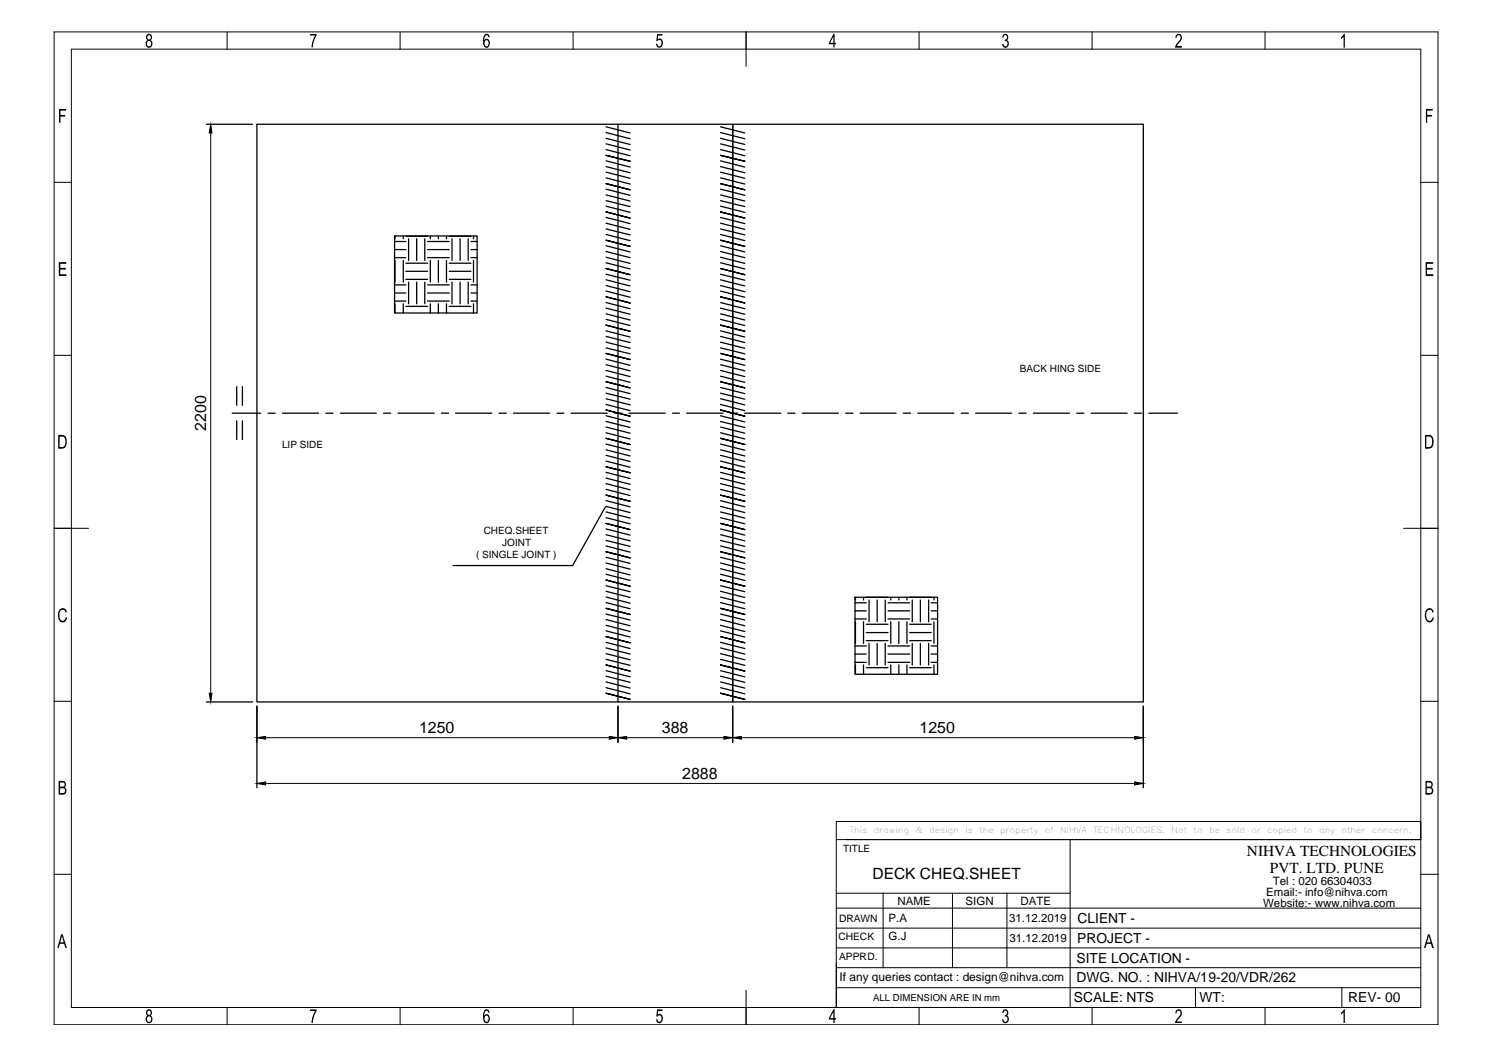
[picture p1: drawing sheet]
<svg xmlns="http://www.w3.org/2000/svg" width="297mm" height="210mm" viewBox="0 0 297 210" stroke-linecap="round" stroke-linejoin="round" font-family="sans-serif">
<!-- layer: 0 -->
<g fill="none" stroke="#000" stroke-width=".25">
<path d="M41 24.7h9.3M51.1 24.7h176.4v115h-176.4zM120.6 25.2l4.8 1.3M120.6 26.4l4.8 1.2M120.6 27.5l4.8 1.2M120.6 28.6l4.8 1.2M120.6 29.8l4.8 1.2M120.6 32l4.8 1.2M120.6 33.1l4.8 1.3M120.6 34.2l4.8 1.3M120.6 35.4l4.8 1.2M120.6 37.6l4.8 1.3"/>
<path d="M120.6 38.8l4.8 1.2M120.6 39.9l4.8 1.2M123 24.7v115M125.4 32.1l-4.8-1.2 4.8 1.2M125.4 37.8l-4.8-1.3 4.8 1.3M143.4 25.2l4.8 1.3M143.4 26.4l4.8 1.2M143.4 27.5l4.8 1.2M143.4 28.6l4.8 1.2M143.4 29.8l4.8 1.2M143.4 32l4.8 1.2M143.4 33.1l4.8 1.3"/>
<path d="M143.4 34.2l4.8 1.3M143.4 35.4l4.8 1.2M143.4 37.6l4.8 1.3M143.4 38.8l4.8 1.2M143.4 39.9l4.8 1.2M145.8 24.7v115v-115M148.2 32.1l-4.8-1.2 4.8 1.2M148.2 37.8l-4.8-1.3 4.8 1.3M78.5 46.9h16.4v15.4h-16.4zM78.5 51.3h2.2M78.5 59.9h2.2M78.5 49.7h2.2"/>
<path d="M78.5 58.3h2.2M78.5 48h2.2M78.5 56.7h2.2M78.6 46.9v.6M78.6 51.8v4.3M80.2 46.9v.6M80.2 51.8v4.3M80.7 47h4.4M80.7 55.6h4.4M80.7 54h4.4M80.7 52.4h4.4M81.3 47.5v4.3"/>
<path d="M81.3 56.1v4.4M82.9 47.5v4.3M82.9 56.1v4.4M84.5 47.5v4.3M84.5 56.1v4.4M85.1 51.3h4.3M85.1 59.9h4.3M85.1 49.7h4.3M85.1 58.3h4.3M85.1 48h4.3M85.1 56.7h4.3M85.6 46.9v.6"/>
<path d="M85.6 51.8v4.3M87.2 46.9v.6M87.2 51.8v4.3M88.8 46.9v.6M88.8 51.8v4.3M89.4 47h4.3M89.4 55.6h4.3M89.4 54h4.3M89.4 52.4h4.3M89.9 47.5v4.3M89.9 56.1v4.4M91.5 47.5v4.3"/>
<path d="M91.5 56.1v4.4M93.1 47.5v4.3M93.1 56.1v4.4M93.7 51.3h1.2M93.7 59.9h1.2M93.7 49.7h1.2M93.7 58.3h1.2M93.7 48h1.2M93.7 56.7h1.2M94.2 46.9v.6M94.2 51.8v4.3M120.6 41l4.8 1.2"/>
<path d="M120.6 43.3l4.8 1.2M120.6 44.4l4.8 1.2M120.6 45.6l4.8 1.1M120.6 46.7l4.8 1.2M120.6 48.9l4.8 1.2M120.6 50l4.8 1.3M120.6 51.2l4.8 1.2M120.6 52.3l4.8 1.2M120.6 54.6l4.8 1.2M120.6 55.7l4.8 1.2M120.6 56.8l4.8 1.2M120.6 57.9l4.8 1.2"/>
<path d="M125.4 43.4l-4.8-1.2 4.8 1.2M125.4 49l-4.8-1.2 4.8 1.2M125.4 54.7l-4.8-1.3 4.8 1.3M143.4 41l4.8 1.2M143.4 43.3l4.8 1.2M143.4 44.4l4.8 1.2M143.4 45.6l4.8 1.1M143.4 46.7l4.8 1.2M143.4 48.9l4.8 1.2M143.4 50l4.8 1.3M143.4 51.2l4.8 1.2M143.4 52.3l4.8 1.2"/>
<path d="M143.4 54.6l4.8 1.2M143.4 55.7l4.8 1.2M143.4 56.8l4.8 1.2M143.4 57.9l4.8 1.2M148.2 43.4l-4.8-1.2 4.8 1.2M148.2 49l-4.8-1.2 4.8 1.2M148.2 54.7l-4.8-1.3 4.8 1.3M47.1 76.9v3.7M48.2 76.9v3.7M78.6 60.5v1.8M80.2 60.5v1.8M80.7 61h4.4"/>
<path d="M85.6 60.5v1.8M87.2 60.5v1.8M88.8 60.5v1.8M89.4 61h4.3M94.2 60.5v1.8M120.6 60.2l4.8 1.2M120.6 61.3l4.8 1.2M120.6 62.4l4.8 1.3M120.6 63.5l4.8 1.3M120.6 65.8l4.8 1.3M120.6 66.9l4.8 1.3M120.6 68.1l4.8 1.2"/>
<path d="M120.6 69.2l4.8 1.2M120.6 71.5l4.8 1.2M120.6 72.6l4.8 1.2M120.6 73.7l4.8 1.2M120.6 74.8l4.8 1.3M120.6 77.1l4.8 1.2M120.6 78.2l4.8 1.2M120.6 79.3l4.8 1.3M125.4 60.3l-4.8-1.2 4.8 1.2M125.4 65.9l-4.8-1.2 4.8 1.2M125.4 71.5l-4.8-1.2 4.8 1.2M125.4 77.2l-4.8-1.3 4.8 1.3"/>
<path d="M143.4 60.2l4.8 1.2M143.4 61.3l4.8 1.2M143.4 62.4l4.8 1.3M143.4 63.5l4.8 1.3M143.4 65.8l4.8 1.3M143.4 66.9l4.8 1.3M143.4 68.1l4.8 1.2M143.4 69.2l4.8 1.2M143.4 71.5l4.8 1.2M143.4 72.6l4.8 1.2M143.4 73.7l4.8 1.2M143.4 74.8l4.8 1.3"/>
<path d="M143.4 77.1l4.8 1.2M143.4 78.2l4.8 1.2M143.4 79.3l4.8 1.3M148.2 60.3l-4.8-1.2 4.8 1.2M148.2 65.9l-4.8-1.2 4.8 1.2M148.2 71.5l-4.8-1.2 4.8 1.2M148.2 77.2l-4.8-1.3 4.8 1.3M46.2 82.2h5.7M47.1 83.7v3.8M48.2 83.7v3.8M53.3 82.2h1.5M56.2 82.2h7.2"/>
<path d="M64.8 82.2h1.5M67.7 82.2h7.2M76.3 82.2h1.4M79.2 82.2h7.2M87.8 82.2h1.5M90.6 82.2h7.2M99.3 82.2h1.4M102.2 82.2h7.2M110.8 82.2h1.4M113.6 82.2h7.2M120.6 80.5l4.8 1.2M120.6 82.7l4.8 1.2"/>
<path d="M120.6 83.9l4.8 1.1M120.6 85l4.8 1.2M120.6 86.1l4.8 1.2M120.6 88.3l4.8 1.3M120.6 89.5l4.8 1.2M120.6 90.6l4.8 1.2M120.6 91.7l4.8 1.3M120.6 94l4.8 1.2M120.6 95.1l4.8 1.3M120.6 96.2l4.8 1.3M120.6 97.4l4.8 1.2M120.6 99.6l4.8 1.2"/>
<path d="M122.3 82.2h1.4M125.2 82.2h7.1M125.4 82.8l-4.8-1.2 4.8 1.2M125.4 88.4l-4.8-1.2 4.8 1.2M125.4 94.1l-4.8-1.2 4.8 1.2M125.4 99.7l-4.8-1.2 4.8 1.2M133.8 82.2h1.4M136.6 82.2h7.2M143.4 80.5l4.8 1.2M143.4 82.7l4.8 1.2M143.4 83.9l4.8 1.1M143.4 85l4.8 1.2"/>
<path d="M143.4 86.1l4.8 1.2M143.4 88.3l4.8 1.3M143.4 89.5l4.8 1.2M143.4 90.6l4.8 1.2M143.4 91.7l4.8 1.3M143.4 94l4.8 1.2M143.4 95.1l4.8 1.3M143.4 96.2l4.8 1.3M143.4 97.4l4.8 1.2M143.4 99.6l4.8 1.2M145.3 82.2h1.4M148.1 82.2h7.2"/>
<path d="M148.2 82.8l-4.8-1.2 4.8 1.2M148.2 88.4l-4.8-1.2 4.8 1.2M148.2 94.1l-4.8-1.2 4.8 1.2M148.2 99.7l-4.8-1.2 4.8 1.2M156.7 82.2h1.5M159.6 82.2h7.2M168.2 82.2h1.5M171.1 82.2h7.2M179.7 82.2h1.5M182.6 82.2h7.2M191.2 82.2h1.5M194.1 82.2h7.2"/>
<path d="M202.7 82.2h1.4M205.6 82.2h7.2M214.2 82.2h1.5M217.1 82.2h7.2M225.7 82.2h1.4M228.6 82.2h5.6M120.5 100.8l-6.6 11.7h-23.8M120.6 100.8l4.8 1.2M120.6 101.9l4.8 1.2M120.6 103l4.8 1.2M120.6 105.2l4.8 1.3M120.6 106.4l4.8 1.2"/>
<path d="M120.6 107.5l4.8 1.2M120.6 108.6l4.8 1.3M120.6 110.9l4.8 1.2M120.6 112l4.8 1.2M120.6 113.2l4.8 1.2M120.6 114.3l4.8 1.2M120.6 116.5l4.8 1.2M120.6 117.6l4.8 1.3M120.6 118.8l4.8 1.2M120.6 119.9l4.8 1.2M125.4 105.4l-4.8-1.3 4.8 1.3M125.4 111l-4.8-1.2 4.8 1.2"/>
<path d="M125.4 116.6l-4.8-1.2 4.8 1.2M143.4 100.8l4.8 1.2M143.4 101.9l4.8 1.2M143.4 103l4.8 1.2M143.4 105.2l4.8 1.3M143.4 106.4l4.8 1.2M143.4 107.5l4.8 1.2M143.4 108.6l4.8 1.3M143.4 110.9l4.8 1.2M143.4 112l4.8 1.2M143.4 113.2l4.8 1.2M143.4 114.3l4.8 1.2"/>
<path d="M143.4 116.5l4.8 1.2M143.4 117.6l4.8 1.3M143.4 118.8l4.8 1.2M143.4 119.9l4.8 1.2M148.2 105.4l-4.8-1.3 4.8 1.3M148.2 111l-4.8-1.2 4.8 1.2M148.2 116.6l-4.8-1.2 4.8 1.2M170.1 118.8h16.4v15.4h-16.4zM170.1 119.9h2.3M170.2 118.8v.6M171.8 118.8v.6M172.4 118.8h4.3"/>
<path d="M172.9 119.4v4.3M174.5 119.4v4.3M176.1 119.4v4.3M176.7 119.9h4.3M177.2 118.8v.6M178.8 118.8v.6M180.4 118.8v.6M181 118.8h4.3M181.5 119.4v4.3M183.1 119.4v4.3M184.8 119.4v4.3M185.3 119.9h1.2"/>
<path d="M185.8 118.8v.6M41 139.7h9.3M120.6 122.2l4.8 1.2M120.6 123.3l4.8 1.2M120.6 124.4l4.8 1.2M120.6 125.5l4.8 1.2M120.6 127.8l4.8 1.2M120.6 128.9l4.8 1.2M120.6 130l4.8 1.3M120.6 131.2l4.8 1.2M120.6 133.4l4.8 1.3M120.6 134.5l4.8 1.3"/>
<path d="M120.6 135.7l4.8 1.2M120.6 136.8l4.8 1.2M125.4 122.3l-4.8-1.3 4.8 1.3M125.4 127.9l-4.8-1.2 4.8 1.2M125.4 133.5l-4.8-1.2 4.8 1.2M125.4 139.1l-4.8-1.2 4.8 1.2M143.4 122.2l4.8 1.2M143.4 123.3l4.8 1.2M143.4 124.4l4.8 1.2M143.4 125.5l4.8 1.2M143.4 127.8l4.8 1.2M143.4 128.9l4.8 1.2"/>
<path d="M143.4 130l4.8 1.3M143.4 131.2l4.8 1.2M143.4 133.4l4.8 1.3M143.4 134.5l4.8 1.3M143.4 135.7l4.8 1.2M143.4 136.8l4.8 1.2M148.2 122.3l-4.8-1.3 4.8 1.3M148.2 127.9l-4.8-1.2 4.8 1.2M148.2 133.5l-4.8-1.2 4.8 1.2M148.2 139.1l-4.8-1.2 4.8 1.2M170.1 123.1h2.3M170.1 131.8h2.3"/>
<path d="M170.1 121.5h2.3M170.1 130.1h2.3M170.1 128.5h2.3M170.2 123.7v4.3M170.2 132.3v1.9M171.8 123.7v4.3M171.8 132.3v1.9M172.4 127.5h4.3M172.4 125.9h4.3M172.4 124.2h4.3M172.4 132.8h4.3M172.9 128v4.3"/>
<path d="M174.5 128v4.3M176.1 128v4.3M176.7 123.1h4.3M176.7 131.8h4.3M176.7 121.5h4.3M176.7 130.1h4.3M176.7 128.5h4.3M177.2 123.7v4.3M177.2 132.3v1.9M178.8 123.7v4.3M178.8 132.3v1.9M180.4 123.7v4.3"/>
<path d="M180.4 132.3v1.9M181 127.5h4.3M181 125.9h4.3M181 124.2h4.3M181 132.8h4.3M181.5 128v4.3M183.1 128v4.3M184.8 128v4.3M185.3 123.1h1.2M185.3 131.8h1.2M185.3 121.5h1.2M185.3 130.1h1.2"/>
<path d="M185.3 128.5h1.2M185.8 123.7v4.3M185.8 132.3v1.9M51.1 140.5v16.2M123 140.5v7.2M145.8 140.5v7.2M227.5 140.5v16.2"/>
</g>
<g fill="none" stroke="#000" stroke-width=".2">
<path d="M10.8 6.4h275.3v197.5h-275.3zM14.2 9.8h268.5v190.6h-268.5zM45.2 6.4v3.4M79.6 6.4v3.4M114 6.4v3.4M148.4 6.4v6.8M182.9 6.4v3.4M217.3 6.4v3.4M251.7 6.4v3.4M10.8 36.3h3.4M41.9 26.5v111.4M282.7 36.3h3.4"/>
<path d="M10.8 70.7h3.4M282.7 70.7h3.4M10.8 105.1h6.8M279.2 105.1h6.9M10.8 139.5h3.4M282.7 139.5h3.4M52.8 146.8h68.4M52.8 155.9h172.9M124.7 146.8h19.3M147.5 146.8h78.2M10.8 173.9h3.4M166.4 163.4h116.3v3.6h-116.3z"/>
<path d="M166.4 167v33.4M166.4 177.7h46.5M168.4 167h114.3M175.7 177.7v14.8M189.5 177.7v14.8M200.3 177.7v14.8M212.9 167v33.4M282.7 173.9h3.4M148.4 197v6.9M166.4 192.5h116.3M166.4 188.6h116.3M166.4 184.7h116.3"/>
<path d="M166.4 180.7h116.3M166.4 196.5h116.3M237.8 196.5v3.9M267 196.5v3.9M45.2 200.4v3.5M79.6 200.4v3.5M114 200.4v3.5M182.9 200.4v3.5M217.3 200.4v3.5M251.7 200.4v3.5"/>
</g>
<path d="M41.9 24.7l.3 1.8h-.6zM41.6 137.9h.6l-.3 1.8zM51.1 146.8l1.7-.3v.6zM51.1 155.9l1.7-.3v.6zM121.2 146.5l1.8 .3-1.8 .3zM123 146.8l1.7-.3v.6zM144 146.5l1.8 .3-1.8 .3zM145.8 146.8l1.7-.3v.6zM225.7 155.6l1.8 .3-1.8 .3zM225.7 146.5l1.8 .3-1.8 .3z" fill="#000" stroke="#000" stroke-width=".2"/>
<g fill="#000">
<path d="M61.7 6.8h1.3l-.6 1.5-.2 1.1h-.2l.1-.8 .6-1.5h-1zM130.7 6.8h1.1v.3h-.8l-.1 .7 .1-.1h.4l.4 .3 .1 .3-.1 .8-.4 .4-.5-.1-.4-.5v-.2h.3l.1 .4 .3 .1 .3-.1 .1-.5-.1-.4-.2-.2-.7 .2zM199.7 6.8l.5-.1 .3 .3 .1 .5-.1 .2a.31 .31 0 0 0-.1 .4 .31 .31 0 0 0 .3 .2v.7l-.4 .5-.6-.1-.3-.6 .2-.1 .2 .4a.52 .52 0 0 0 .7-.3 .52 .52 0 0 0-.3-.6h-.3v-.3l.3-.1 .1-.3a.37 .37 0 0 0-.3-.5 .37 .37 0 0 0-.3 .5h-.3v-.2zM234.1 6.9l.6-.2 .4 .4v.7l-1 1.3h1v.4h-1.3l.1-.6 .8-.9 .2-.7a.39 .39 0 0 0-.5-.3 .39 .39 0 0 0-.3 .5h-.3zM267.3 6.8l.3-.1v2.8h-.3v-2.2l-.5 .4v-.3zM11.7 21.7h1.4v.3h-1.1v.9h1v.3h-1v1.2h-.3zM283.7 21.7h1.3v.3h-1.1v.9h1v.3h-1v1.2h-.2zM11.7 52.2h1.5v.3h-1.2v.8h1.1v.3h-1.1v1h1.2v.3h-1.5zM283.6 52.2h1.5v.3h-1.2v.8h1.1v.3h-1.1v1h1.3v.3h-1.6zM11.8 121.4l.4-.4h.4l.5 .3 .2 .5-.2 .1-.1-.3a.67 .67 0 0 0-.9-.1 .67 .67 0 0 0-.3 .8l.1 .8 .4 .4 .5-.1 .2-.2 .1-.4 .2 .1-.1 .5-.3 .3-.7 .1-.5-.5-.2-1.2zM283.7 121.4l.5-.4h.3l.4 .1 .3 .4 .1 .3-.3 .1-.3-.5-.5-.1-.3 .2-.1 .4v1.1l.4 .5 .5-.1 .3-.6 .3 .1-.5 .8h-.8l-.4-.5-.1-1.2zM61.7 200.8h1.3v.3l-.6 1.4-.2 1h-.2v-.6l.4-1.2 .3-.5h-1z"/>
<path d="M130.7 200.8h1.1v.4h-.8l-.1 .7 .2-.2 .4 .1 .4 .6-.1 .7-.3 .4h-.7l-.3-.7h.3v.1a.43 .43 0 0 0 .6 .3 .43 .43 0 0 0 .2-.6l-.1-.4a.4 .4 0 0 0-.4-.2 .4 .4 0 0 0-.3 .3l-.2-.1zM199.6 201l.3-.2h.4l.3 .5-.1 .5a.19 .19 0 0 0-.1 .2 .19 .19 0 0 0 .1 .2l.2 .4-.2 .7-.3 .3h-.4l-.3-.3-.1-.5h.2l.1 .3a.48 .48 0 0 0 .7 0 .48 .48 0 0 0 0-.7l-.2-.2-.3 .1 .1-.3a.41 .41 0 0 0 .4-.5 .41 .41 0 0 0-.7-.2v.2h-.3zM233.9 201.1l.3-.2 .4-.1 .5 .4v.7l-1 1.3h1v.3h-1.3l.1-.5 .9-1.1v-.6a.4 .4 0 0 0-.5-.2 .4 .4 0 0 0-.2 .5h-.3zM267.3 200.8h.3v2.7h-.3v-2.1l-.5 .4v-.3z"/>
<path d="M29.2 6.9l.3-.2 .5 .1 .2 .4v.5a.23 .23 0 0 0-.2 .3 .23 .23 0 0 0 .2 .2l.1 .7-.1 .4-.5 .2-.4-.1-.3-.6v-.5l.4-.3-.3-.4zM29.3 7.4a.4 .4 0 0 0 .8 0 .4 .4 0 0 0-.8 0zM29.4 8.2l-.1 .6a.43 .43 0 0 0 .5 .4 .43 .43 0 0 0 .3-.6l-.2-.4z"/>
<path d="M96.5 6.8h.7l.2 .5-.2 .1a.39 .39 0 0 0-.5-.4 .39 .39 0 0 0-.3 .5v.5l.2-.3h.4l.4 .5v.9l-.5 .4-.6-.2-.2-.6 .1-1.3zM96.7 8l-.3 .3v.6a.42 .42 0 0 0 .6 .3 .42 .42 0 0 0 .2-.6v-.2a.44 .44 0 0 0-.5-.4z"/>
<path d="M165.8 6.7h.2v1.8h.3v.3h-.3v.6h-.2v-.6h-.9v-.3zM165.8 7.3l-.6 1.2h.6z"/>
<path d="M11.6 86.5h1l.5 .5 .2 1.3-.3 .7-.4 .2-1 .1zM11.9 86.9v2h.7l.4-.5-.1-1.2-.3-.3z"/>
<path d="M283.5 86.5l1.2 .1 .4 .4 .1 1.5-.3 .6-.3 .1-1.1 .1zM283.8 86.9v2h.7l.4-.6-.1-1.1-.3-.3z"/>
<path d="M11.7 155.4h1.1l.3 .6-.1 .5a.22 .22 0 0 0-.1 .2 .22 .22 0 0 0 .2 .2l.1 .6-.3 .5-1.2 .1zM12 155.7v.8h.6l.2-.4a.39 .39 0 0 0-.5-.4zM12 156.8v1h.7l.2-.4a.41 .41 0 0 0-.5-.6z"/>
<path d="M283.6 155.4h1l.4 .4v.5l-.2 .4 .2 .1 .2 .6-.2 .4-.3 .3h-1.1zM283.9 155.7v.8h.5a.41 .41 0 0 0 .4-.5 .41 .41 0 0 0-.5-.3zM283.9 156.8v1h.7l.2-.2 .1-.5-.2-.2z"/>
<path d="M12.2 185.9h.3l.8 2.7h-.3l-.2-.8h-.9l-.2 .8h-.3zM12.3 186.2l-.3 1.3h.7z"/>
<path d="M284.1 185.9h.3l.9 2.7h-.4l-.2-.8h-.8l-.3 .8h-.3zM284.2 186.2l-.3 1.3h.7z"/>
<path d="M29.2 201l.5-.2 .5 .4v.5l-.3 .4 .3 .2 .1 .7-.3 .5-.6 .1-.3-.3-.1-.4 .1-.6a.25 .25 0 0 0 .2-.2 .25 .25 0 0 0-.2-.3v-.5zM29.3 201.5a.4 .4 0 0 0 .8 0 .4 .4 0 0 0-.8 0zM29.4 202.3l-.2 .3 .2 .6a.51 .51 0 0 0 .7-.2 .51 .51 0 0 0-.2-.7z"/>
<path d="M96.3 201.1l.2-.2 .4-.1 .4 .2 .1 .5h-.2l-.1-.2a.38 .38 0 0 0-.5-.1 .38 .38 0 0 0-.2 .4v.5l.2-.3h.3l.4 .2 .1 .3v.7l-.4 .6-.6-.1-.2-.5-.1-1.3zM96.6 202.1l-.2 .3 .1 .7a.42 .42 0 0 0 .6 .1 .42 .42 0 0 0 .1-.5l-.2-.6z"/>
<path d="M165.8 200.8h.2v1.8h.3v.3h-.3v.6h-.2v-.6h-.9v-.3zM165.8 201.3l-.6 1.3h.6z"/>
</g>
<g font-size="3.2">
<text x="41" y="85.7" transform="rotate(-90 41 85.7)">2200</text>
<text x="83.4" y="145.9">1250</text>
<text x="131.7" y="145.9">388</text>
<text x="182.9" y="145.9">1250</text>
<text x="135.7" y="154.9">2888</text>
</g>
<text font-size="3.1" x="173.6" y="174.8">DECK CHEQ.SHEET</text>
<g font-size="3">
<text x="248.1" y="170.3">NIHVA TECHNOLOGIES</text>
<text x="252.7" y="173.7">PVT. LTD. PUNE</text>
</g>
<g font-size="2.8">
<text x="214.4" y="183.6">CLIENT -</text>
<text x="214.2" y="191.5">SITE LOCATION -</text>
<text x="214.3" y="187.6">PROJECT -</text>
<text x="214.2" y="195.5">DWG. NO. : NIHVA/19-20/VDR/262</text>
<text x="213.7" y="199.4">SCALE: NTS</text>
<text x="238.6" y="199.4">WT:</text>
<text x="268.2" y="199.4">REV- 00</text>
</g>
<text font-size="2.4" x="167" y="195.2">If any queries contact : design@nihva.com</text>
<g font-size="2.3">
<text x="251.9" y="178.3">Email:- info@nihva.com</text>
<text x="253.3" y="176">Tel : 020 66304033</text>
<text x="176.8" y="183.5">P.A</text>
<text x="178.6" y="180.1">NAME</text>
<text x="192.1" y="180.1">SIGN</text>
<text x="200.8" y="183.5">31.12.2019</text>
<text x="203" y="180.1">DATE</text>
<text x="251.3" y="180.4">Website:- www.nihva.com</text>
<text x="176.8" y="187.1">G.J</text>
<text x="200.8" y="187.5">31.12.2019</text>
</g>
<g font-size="2">
<text x="202.9" y="74">BACK HING SIDE</text>
<text x="56.1" y="89.2">LIP SIDE</text>
<text x="96.2" y="106.2">CHEQ.SHEET</text>
<text x="94.7" y="111">( SINGLE JOINT )</text>
<text x="99.9" y="108.6">JOINT</text>
<text x="167.7" y="169.6">TITLE</text>
<text x="166.9" y="183.5">DRAWN</text>
<text x="166.8" y="187">CHECK</text>
<text x="166.9" y="190.9">APPRD.</text>
</g>
<text font-size="1.9" x="173.7" y="199.1">ALL DIMENSION ARE IN mm</text>
<g font-size="1.7">
<text x="169" y="165.7">This</text>
<text x="173.8" y="165.7">drawing</text>
<text x="182.1" y="165.7">&amp;</text>
<text x="184.9" y="165.7">design</text>
<text x="192.1" y="165.7">is</text>
<text x="194.8" y="165.7">the</text>
<text x="199" y="165.7">property</text>
<text x="207.9" y="165.7">of</text>
<text x="210.9" y="165.7">NIHVA</text>
<text x="217.5" y="165.7">TECHNOLOGIES.</text>
<text x="233.1" y="165.7">Not</text>
<text x="237.5" y="165.7">to</text>
<text x="240.6" y="165.7">be</text>
<text x="244" y="165.7">sold</text>
<text x="249" y="165.7">or</text>
<text x="252.1" y="165.7">copied</text>
<text x="259.3" y="165.7">to</text>
<text x="262.4" y="165.7">any</text>
<text x="266.9" y="165.7">other</text>
<text x="272.9" y="165.7">concern.</text>
</g>
</svg>
